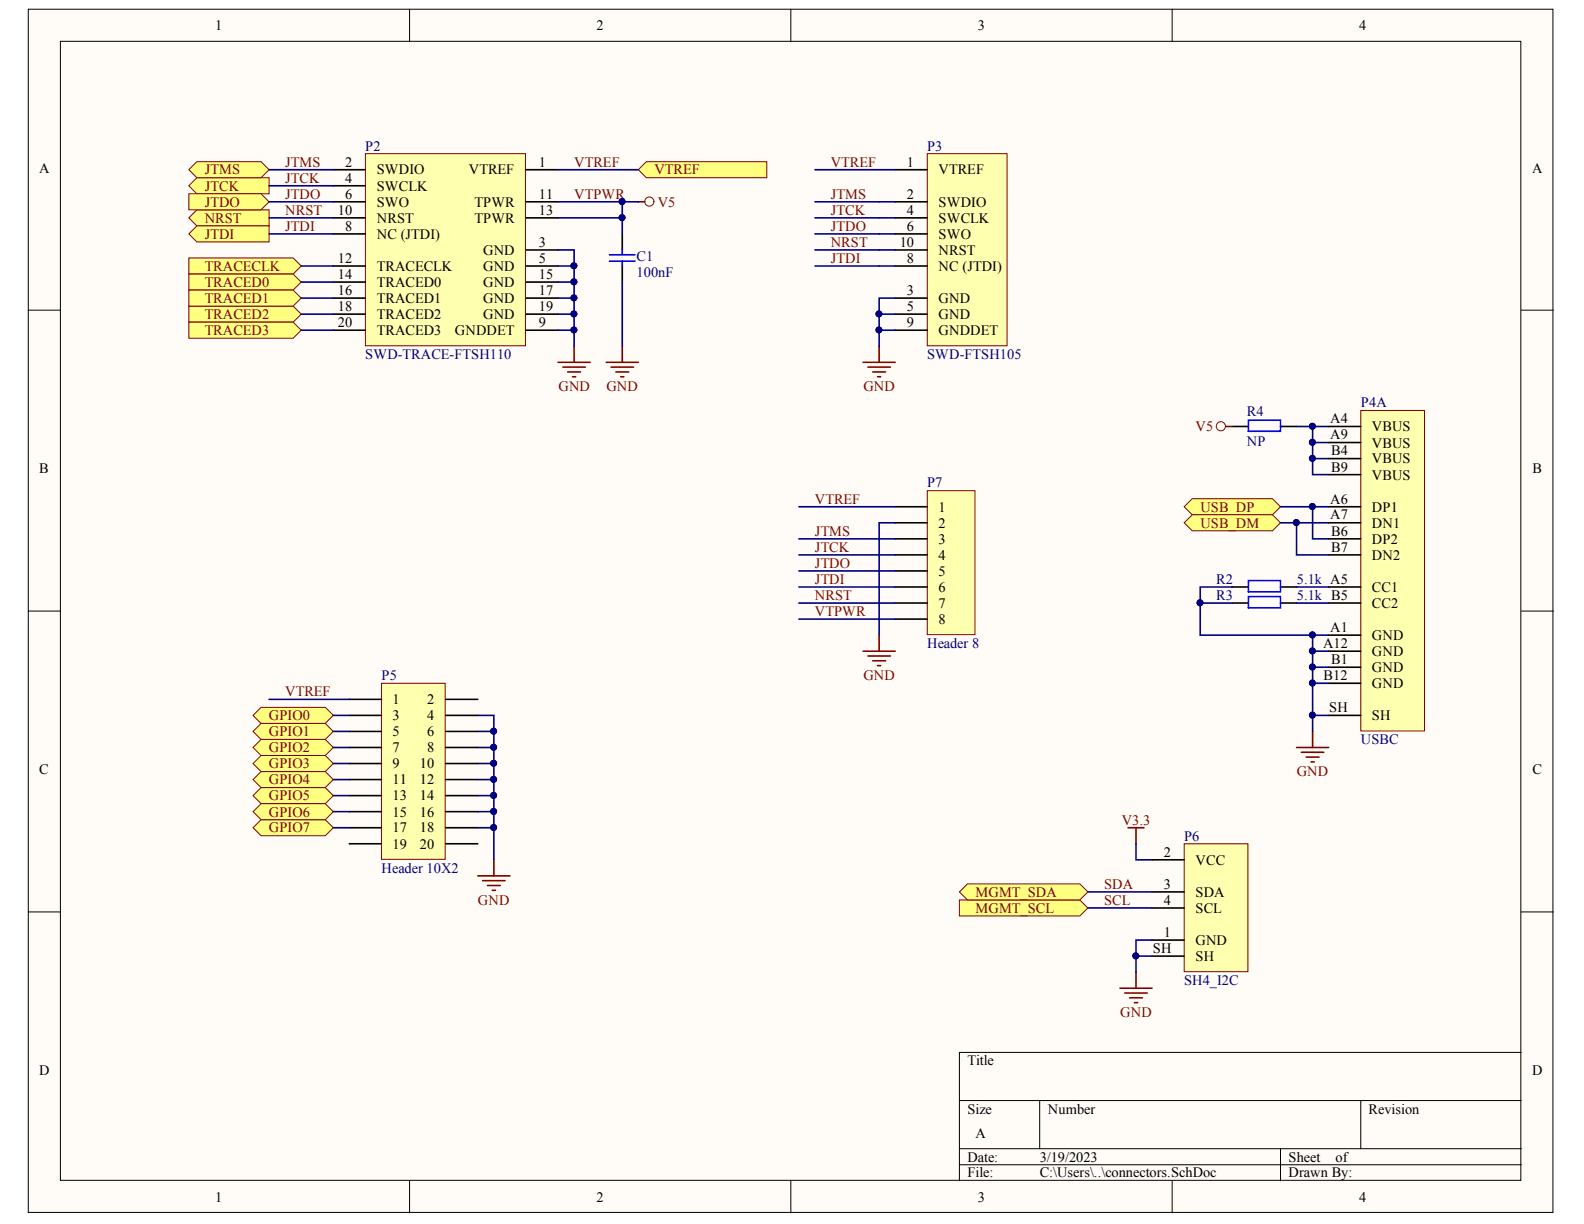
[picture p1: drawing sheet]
<svg xmlns="http://www.w3.org/2000/svg" width="279mm" height="216mm" viewBox="0 0 279 216" stroke-linecap="round" stroke-linejoin="round" font-family="sans-serif">
<g fill="#fffcf8" stroke="#000" stroke-width=".18">
<path d="M5 1.6h268.9v212.3h-268.9z"/>
<path d="M10.7 7.3h257.6v200.9h-257.6z"/>
</g>
<g fill="none" stroke="#000" stroke-width=".18">
<path d="M72.2 1.6v5.7M139.5 1.6v5.7M206.8 1.6v5.7M5 54.7h5.7M268.3 54.7h5.7M5 107.8h5.7M268.3 107.8h5.7M5 160.9h5.7M268.3 160.9h5.7M169.2 194.1h99.1M183.4 194.1v8.5M240 194.1v8.5"/>
<path d="M268.3 185.6h-99.1v22.7M72.2 208.3v5.6M139.5 208.3v5.6M169.2 202.6h99.1M169.2 205.4h99.1M206.8 208.3v5.6M225.9 202.6v5.7"/>
</g>
<g fill="#ffff80" stroke="#800000" stroke-width=".18">
<path d="M33.3 38.4l1.4-1.4h12.8v2.8h-12.8z" fill-rule="evenodd"/>
<path d="M33.3 32.8l1.4-1.4h12.8v2.8h-12.8z" fill-rule="evenodd"/>
<path d="M44.6 129l1.4-1.4h11.4l1.4 1.4-1.4 1.4h-11.4z" fill-rule="evenodd"/>
<path d="M33.3 34.2h12.7l1.5 1.4-1.5 1.4h-12.7z" fill-rule="evenodd"/>
<path d="M44.6 137.5l1.4-1.4h11.4l1.4 1.4-1.4 1.4h-11.4z" fill-rule="evenodd"/>
<path d="M44.6 134.7l1.4-1.4h11.4l1.4 1.4-1.4 1.4h-11.4z" fill-rule="evenodd"/>
<path d="M33.3 45.5h18.4l1.4 1.4-1.4 1.4h-18.4z" fill-rule="evenodd"/>
<path d="M33.3 48.3h18.4l1.4 1.5-1.4 1.4h-18.4z" fill-rule="evenodd"/>
<path d="M44.6 131.8l1.4-1.4h11.4l1.4 1.4-1.4 1.5h-11.4z" fill-rule="evenodd"/>
<path d="M44.6 140.3l1.4-1.4h11.4l1.4 1.4-1.4 1.5h-11.4z" fill-rule="evenodd"/>
<path d="M33.3 41.3l1.4-1.5h12.8v2.9h-12.8z" fill-rule="evenodd"/>
<path d="M44.6 146l1.4-1.4h11.4l1.4 1.4-1.4 1.4h-11.4z" fill-rule="evenodd"/>
<path d="M112.6 29.9l1.4-1.4h21.2v2.9h-21.2z" fill-rule="evenodd"/>
<path d="M44.6 126.2l1.4-1.4h11.4l1.4 1.4-1.4 1.4h-11.4z" fill-rule="evenodd"/>
<path d="M33.3 54h18.4l1.4 1.4-1.4 1.4h-18.4z" fill-rule="evenodd"/>
<path d="M33.3 56.8h18.4l1.4 1.4-1.4 1.5h-18.4z" fill-rule="evenodd"/>
<path d="M44.6 143.2l1.4-1.4h11.4l1.4 1.4-1.4 1.4h-11.4z" fill-rule="evenodd"/>
<path d="M169.2 158.7h21.3l1.4 1.5-1.4 1.4h-21.3z" fill-rule="evenodd"/>
<path d="M33.3 29.9l1.4-1.4h11.3l1.5 1.4-1.5 1.5h-11.3z" fill-rule="evenodd"/>
<path d="M33.3 51.2h18.4l1.4 1.4-1.4 1.4h-18.4z" fill-rule="evenodd"/>
<path d="M169.2 157.3l1.4-1.4h19.9l1.4 1.4-1.4 1.4h-19.9z" fill-rule="evenodd"/>
</g>
<path d="M240 72.4h11.3v56.5h-11.3z" fill="#ffffb0" stroke="#800000" stroke-width=".18"/>
<g fill="none" stroke="#000" stroke-width=".28">
<path d="M234.4 75.2h5.6M234.4 78.1h5.6M234.4 80.9h5.6M234.4 83.7h5.6M234.4 89.4h5.6M234.4 92.2h5.6M234.4 95h5.6M234.4 97.9h5.6M234.4 112h5.6M234.4 114.9h5.6M234.4 117.7h5.6M234.4 103.5h5.6"/>
<path d="M234.4 106.4h5.6M234.4 120.5h5.6M234.4 126.2h5.6"/>
</g>
<path d="M64.5 27.1h28.2v33.9h-28.2z" fill="#ffffb0" stroke="#800000" stroke-width=".18"/>
<g fill="none" stroke="#000" stroke-width=".28">
<path d="M58.8 29.9h5.7M58.8 32.8h5.7M58.8 35.6h5.7M58.8 38.4h5.7M92.8 29.9h5.6M92.8 35.6h5.6M92.8 38.4h5.6M58.8 46.9h5.7M58.8 58.2h5.7M58.8 49.8h5.7M58.8 52.6h5.7M58.8 55.4h5.7"/>
<path d="M58.8 41.3h5.7M92.8 44.1h5.6M92.8 46.9h5.6M92.8 58.2h5.6M92.8 49.8h5.6M92.8 52.6h5.6M92.8 55.4h5.6"/>
</g>
<path d="M163.6 27.1h14v33.9h-14z" fill="#ffffb0" stroke="#800000" stroke-width=".18"/>
<path d="M157.9 29.9h5.7M157.9 35.6h5.7M157.9 38.4h5.7M157.9 44.1h5.7M157.9 41.3h5.7M157.9 52.6h5.7M157.9 55.4h5.7M157.9 58.2h5.7M157.9 46.9h5.7" fill="none" stroke="#000" stroke-width=".28"/>
<path d="M228.7 131.8h5.7M229.5 132.7h4M230.4 133.5h2.3M231.2 134.4h.6M231.5 129v2.8" fill="none" stroke="#800000" stroke-width=".28"/>
<g fill="#ffff80" stroke="#800000" stroke-width=".18">
<path d="M208.9 89.4l1.4-1.4h14.1l1.5 1.4-1.5 1.4h-14.1z" fill-rule="evenodd"/>
<path d="M208.9 92.2l1.4-1.4h14.1l1.5 1.4-1.5 1.4h-14.1z" fill-rule="evenodd"/>
</g>
<path d="M109.8 41.3v2.8M109.8 46.9v2.9M217.4 103.5h2.8M217.4 106.4h2.8M225.9 103.5h2.8M225.9 106.4h2.8" fill="none" stroke="#000" stroke-width=".28"/>
<path d="M107.5 46.1h4.5M107.5 44.9h4.5M109.8 44.1v.8M109.8 46.1v.8M220.2 102.4h5.7v2h-5.7zM220.2 105.2h5.7v2h-5.7z" fill="none" stroke="#00f" stroke-width=".28"/>
<g fill="none" stroke="#800000" stroke-width=".28">
<path d="M112.6 35.6h1.1M98.4 63.9h5.7M99.3 64.8h4M100.1 65.6h2.3M101 66.5h.6M101.3 61.1v2.8M106.9 63.9h5.7M107.8 64.8h3.9M108.6 65.6h2.3M109.5 66.5h.5M109.8 61.1v2.8M152.2 63.9h5.7"/>
<path d="M153.1 64.8h4M153.9 65.6h2.3M154.8 66.5h.6M155.1 61.1v2.8"/>
</g>
<circle cx="114.5" cy="35.6" r=".81" fill="none" stroke="#800000" stroke-width=".18"/>
<path d="M208.9 148.8h11.2v22.6h-11.2z" fill="#ffffb0" stroke="#800000" stroke-width=".18"/>
<path d="M203.2 151.7h5.7M203.2 157.3h5.7M203.2 165.8h5.7M203.2 160.2h5.7M203.2 168.6h5.7" fill="none" stroke="#000" stroke-width=".28"/>
<path d="M199 146h2.8M200.4 146v2.8M197.5 174.3h5.7M198.4 175.2h4M199.2 176h2.3M200.1 176.9h.6M200.4 171.5v2.8" fill="none" stroke="#800000" stroke-width=".28"/>
<path d="M67.3 120.5h11.2v31.1h-11.2z" fill="#ffffb0" stroke="#800000" stroke-width=".18"/>
<g fill="none" stroke="#000" stroke-width=".28">
<path d="M217.4 75.2h2.8M225.9 75.2h2.8M61.6 123.4h5.7M61.6 126.2h5.7M61.6 129h5.7M61.6 131.8h5.7M61.6 134.7h5.7M61.6 137.5h5.7M78.6 123.4h5.7M78.6 126.2h5.7M78.6 129h5.7M78.6 131.8h5.7"/>
<path d="M78.6 134.7h5.7M78.6 137.5h5.7M61.6 140.3h5.7M61.6 143.2h5.7M61.6 146h5.7M61.6 148.8h5.7M78.6 140.3h5.7M78.6 143.2h5.7M78.6 146h5.7M78.6 148.8h5.7"/>
</g>
<path d="M216.2 75.2h1.2M84.3 154.5h5.6M85.1 155.3h4M86 156.2h2.2M86.8 157h.6M87.1 151.7v2.8" fill="none" stroke="#800000" stroke-width=".28"/>
<path d="M220.2 74.1h5.7v2h-5.7z" fill="none" stroke="#00f" stroke-width=".28"/>
<circle cx="215.3" cy="75.2" r=".81" fill="none" stroke="#800000" stroke-width=".18"/>
<path d="M163.6 86.6h8.4v25.3h-8.4z" fill="#ffffb0" stroke="#800000" stroke-width=".18"/>
<path d="M157.9 89.4h5.7M157.9 92.2h5.7M157.9 95h5.7M157.9 97.9h5.7M157.9 100.7h5.7M157.9 103.5h5.7M157.9 106.4h5.7M157.9 109.2h5.7" fill="none" stroke="#000" stroke-width=".28"/>
<path d="M152.2 114.9h5.7M153.1 115.7h4M153.9 116.6h2.3M154.8 117.4h.6M155.1 112v2.9" fill="none" stroke="#800000" stroke-width=".28"/>
<g fill="none" stroke="#000080" stroke-width=".28">
<path d="M47.5 38.4h11.3M47.5 35.6h11.3M47.5 32.8h11.3M47.5 29.9h11.3M98.4 35.6h11.4v2.8h-11.4M98.4 29.9h14.2M109.8 35.6h2.8M109.8 38.4v2.9M143.7 38.4h14.2M143.7 35.6h14.2M143.7 29.9h14.2M47.5 41.3h11.3"/>
<path d="M53.1 46.9h5.7M53.1 49.8h5.7M53.1 52.6h5.7M53.1 55.4h5.7M53.1 58.2h5.7M98.4 44.1h2.9v17M98.4 46.9h2.9M98.4 49.8h2.9M98.4 52.6h2.9M98.4 55.4h2.9M98.4 58.2h2.9M109.8 49.8v11.3"/>
<path d="M143.7 46.9h14.2M143.7 41.3h14.2M143.7 44.1h14.2M155.1 55.4h2.8M155.1 58.2h2.8M157.9 52.6h-2.8v8.5M228.7 75.2h2.8v8.5h2.9M231.5 75.2h2.9M231.5 78.1h2.9M140.9 97.9h17M140.9 95h17M140.9 89.4h17"/>
<path d="M157.9 92.2h-2.8v19.8M225.9 89.4h8.5M225.9 92.2h8.5M228.7 92.2v5.7h5.7M231.5 89.4v5.6h2.9M231.5 80.9h2.9M140.9 103.5h17M140.9 106.4h17M140.9 109.2h17M140.9 100.7h17M211.7 106.4h5.7M217.4 103.5h-5.7v8.5h19.8"/>
<path d="M228.7 103.5h5.7M228.7 106.4h5.7M231.5 114.9h2.9M231.5 117.7h2.9M234.4 112h-2.9v17M47.5 123.4h14.1M58.8 126.2h2.8M58.8 129h2.8M58.8 131.8h2.8M58.8 134.7h2.8M58.8 137.5h2.8M84.3 137.5h2.8v2.8"/>
<path d="M84.3 134.7h2.8v2.8M84.3 131.8h2.8v2.9M84.3 129h2.8v2.8M84.3 126.2h2.8v2.8M231.5 120.5h2.9M231.5 126.2h2.9M58.8 140.3h2.8M58.8 143.2h2.8M58.8 146h2.8M84.3 146h2.8v5.7M84.3 143.2h2.8v2.8M84.3 140.3h2.8v2.9"/>
<path d="M191.9 157.3h11.3M200.4 148.8v2.9h2.8M191.9 160.2h11.3M200.4 168.6h2.8M203.2 165.8h-2.8v5.7"/>
</g>
<g fill="#000080" stroke="#000080" stroke-width=".18">
<circle cx="231.5" cy="114.8" r=".52"/>
<circle cx="231.5" cy="117.6" r=".52"/>
<circle cx="231.5" cy="120.5" r=".52"/>
<circle cx="231.5" cy="126.1" r=".52"/>
<circle cx="231.5" cy="89.3" r=".52"/>
<circle cx="228.7" cy="92.2" r=".52"/>
<circle cx="231.5" cy="112" r=".52"/>
<circle cx="211.7" cy="106.3" r=".52"/>
<circle cx="155" cy="55.4" r=".52"/>
<circle cx="155" cy="58.2" r=".52"/>
<circle cx="101.2" cy="46.9" r=".52"/>
<circle cx="101.2" cy="49.7" r=".52"/>
<circle cx="101.2" cy="52.5" r=".52"/>
<circle cx="101.2" cy="55.4" r=".52"/>
<circle cx="101.2" cy="58.2" r=".52"/>
<circle cx="109.7" cy="38.4" r=".52"/>
<circle cx="109.7" cy="35.6" r=".52"/>
<circle cx="200.3" cy="168.6" r=".52"/>
<circle cx="87.1" cy="146" r=".52"/>
<circle cx="87.1" cy="143.1" r=".52"/>
<circle cx="87.1" cy="140.3" r=".52"/>
<circle cx="87.1" cy="137.5" r=".52"/>
<circle cx="87.1" cy="134.6" r=".52"/>
<circle cx="87.1" cy="131.8" r=".52"/>
<circle cx="87.1" cy="129" r=".52"/>
<circle cx="231.5" cy="75.2" r=".52"/>
<circle cx="231.5" cy="78" r=".52"/>
<circle cx="231.5" cy="80.8" r=".52"/>
</g>
<g font-size="2.5">
<text x="38" y="5.3">1</text>
<text x="105.2" y="5.3">2</text>
<text x="172.5" y="5.3">3</text>
<text x="239.7" y="5.3">4</text>
<text x="60.9" y="29.4">2</text>
<text x="95" y="29.4">1</text>
<text x="160" y="29.4">1</text>
<text x="6.9" y="30.4">A</text>
<text x="60.9" y="32.2">4</text>
<text x="60.9" y="35.1">6</text>
<text x="66.5" y="30.8">SWDIO</text>
<text x="66.5" y="33.6">SWCLK</text>
<text x="82.7" y="30.8">VTREF</text>
<text x="95" y="35.1">11</text>
<text x="160" y="35.1">2</text>
<text x="165.6" y="30.8">VTREF</text>
<text x="270.2" y="30.4">A</text>
<text x="59.6" y="37.9">10</text>
<text x="60.9" y="40.7">8</text>
<text x="66.5" y="36.4">SWO</text>
<text x="66.5" y="39.3">NRST</text>
<text x="83.7" y="36.4">TPWR</text>
<text x="83.7" y="39.3">TPWR</text>
<text x="95" y="37.9">13</text>
<text x="160" y="37.9">4</text>
<text x="160" y="40.7">6</text>
<text x="165.6" y="36.4">SWDIO</text>
<text x="165.6" y="39.3">SWCLK</text>
<text x="59.6" y="46.3">12</text>
<text x="66.5" y="47.8">TRACECLK</text>
<text x="66.5" y="42.1">NC (JTDI)</text>
<text x="85.2" y="45">GND</text>
<text x="85.2" y="47.8">GND</text>
<text x="95" y="43.5">3</text>
<text x="95" y="46.3">5</text>
<text x="158.7" y="43.5">10</text>
<text x="160" y="46.3">8</text>
<text x="165.6" y="45">NRST</text>
<text x="165.6" y="42.1">SWO</text>
<text x="165.6" y="47.8">NC (JTDI)</text>
<text x="59.6" y="49.2">14</text>
<text x="59.6" y="52">16</text>
<text x="66.5" y="50.6">TRACED0</text>
<text x="66.5" y="53.4">TRACED1</text>
<text x="85.2" y="50.6">GND</text>
<text x="85.2" y="53.4">GND</text>
<text x="95" y="49.2">15</text>
<text x="95" y="52">17</text>
<text x="160" y="52">3</text>
<text x="165.6" y="53.4">GND</text>
<text x="59.6" y="54.9">18</text>
<text x="59.6" y="57.7">20</text>
<text x="66.5" y="56.3">TRACED2</text>
<text x="66.5" y="59.1">TRACED3</text>
<text x="80.2" y="59.1">GNDDET</text>
<text x="85.2" y="56.3">GND</text>
<text x="95" y="57.7">9</text>
<text x="95" y="54.9">19</text>
<text x="160" y="54.9">5</text>
<text x="160" y="57.7">9</text>
<text x="165.6" y="56.3">GND</text>
<text x="165.6" y="59.1">GNDDET</text>
<text x="234.6" y="74.6">A4</text>
<text x="234.6" y="77.5">A9</text>
<text x="242" y="76.1">VBUS</text>
<text x="6.9" y="83.5">B</text>
<text x="234.8" y="80.3">B4</text>
<text x="234.8" y="83.2">B9</text>
<text x="242" y="79">VBUS</text>
<text x="242" y="81.7">VBUS</text>
<text x="270.3" y="83.5">B</text>
<text x="234.6" y="88.8">A6</text>
<text x="242" y="84.6">VBUS</text>
<text x="165.6" y="90.3">1</text>
<text x="165.6" y="93.1">2</text>
<text x="165.6" y="95.9">3</text>
<text x="234.6" y="91.6">A7</text>
<text x="234.8" y="94.5">B6</text>
<text x="242" y="90.3">DP1</text>
<text x="242" y="93.1">DN1</text>
<text x="242" y="95.9">DP2</text>
<text x="165.6" y="98.7">4</text>
<text x="165.6" y="101.6">5</text>
<text x="234.8" y="97.3">B7</text>
<text x="242" y="98.7">DN2</text>
<text x="165.6" y="104.4">6</text>
<text x="165.6" y="107.3">7</text>
<text x="242" y="104.4">CC1</text>
<text x="242" y="107.3">CC2</text>
<text x="165.6" y="110.1">8</text>
<text x="234.6" y="111.5">A1</text>
<text x="242" y="112.9">GND</text>
<text x="233.4" y="114.3">A12</text>
<text x="233.5" y="119.9">B12</text>
<text x="234.8" y="117.2">B1</text>
<text x="242" y="115.7">GND</text>
<text x="242" y="118.6">GND</text>
<text x="69.3" y="124.2">1</text>
<text x="75.3" y="124.2">2</text>
<text x="234.5" y="125.6">SH</text>
<text x="242" y="121.4">GND</text>
<text x="69.3" y="127">3</text>
<text x="69.3" y="129.8">5</text>
<text x="75.3" y="127">4</text>
<text x="75.3" y="129.8">6</text>
<text x="242" y="127">SH</text>
<text x="6.9" y="136.6">C</text>
<text x="69.3" y="132.7">7</text>
<text x="69.3" y="135.5">9</text>
<text x="74.1" y="135.5">10</text>
<text x="75.3" y="132.7">8</text>
<text x="270.3" y="136.6">C</text>
<text x="69.3" y="138.4">11</text>
<text x="69.3" y="141.2">13</text>
<text x="74.1" y="138.4">12</text>
<text x="74.1" y="141.2">14</text>
<text x="69.3" y="144">15</text>
<text x="69.3" y="146.8">17</text>
<text x="69.3" y="149.7">19</text>
<text x="74.1" y="144">16</text>
<text x="74.1" y="146.8">18</text>
<text x="74.1" y="149.7">20</text>
<text x="205.3" y="151.1">2</text>
<text x="210.9" y="152.5">VCC</text>
<text x="205.3" y="156.8">3</text>
<text x="205.3" y="159.6">4</text>
<text x="210.9" y="158.2">SDA</text>
<text x="210.9" y="161">SCL</text>
<text x="205.3" y="165.3">1</text>
<text x="210.9" y="166.7">GND</text>
<text x="203.4" y="168.1">SH</text>
<text x="210.9" y="169.5">SH</text>
<text x="6.9" y="189.7">D</text>
<text x="170.6" y="187.9">Title</text>
<text x="270.2" y="189.7">D</text>
<text x="170.6" y="196.4">Size</text>
<text x="184.8" y="196.4">Number</text>
<text x="241.4" y="196.4">Revision</text>
<text x="172.1" y="200.7">A</text>
<text x="170.6" y="204.9">Date:</text>
<text x="170.6" y="207.7">File:</text>
<text x="183.4" y="204.9">3/19/2023</text>
<text x="183.4" y="207.7">C:\Users\..\connectors.SchDoc</text>
<text x="227.3" y="204.9">Sheet</text>
<text x="227.3" y="207.7">Drawn By:</text>
<text x="235.6" y="204.9">of</text>
<text x="38" y="212">1</text>
<text x="105.2" y="212">2</text>
<text x="172.5" y="212">3</text>
<text x="239.7" y="212">4</text>
</g>
<g font-size="2.5" fill="#800000">
<text x="50.3" y="29.4">JTMS</text>
<text x="101.3" y="29.4">VTREF</text>
<text x="146.5" y="29.4">VTREF</text>
<text x="36.1" y="33.6">JTCK</text>
<text x="36.1" y="30.8">JTMS</text>
<text x="50.3" y="32.2">JTCK</text>
<text x="50.3" y="35.1">JTDO</text>
<text x="101.3" y="35.1">VTPWR</text>
<text x="115.4" y="30.8">VTREF</text>
<text x="146.5" y="35.1">JTMS</text>
<text x="36.1" y="39.3">NRST</text>
<text x="36.1" y="36.4">JTDO</text>
<text x="50.3" y="37.9">NRST</text>
<text x="50.3" y="40.7">JTDI</text>
<text x="116" y="36.4">V5</text>
<text x="146.5" y="37.9">JTCK</text>
<text x="146.5" y="40.7">JTDO</text>
<text x="36.1" y="47.8">TRACECLK</text>
<text x="36.1" y="42.1">JTDI</text>
<text x="146.5" y="43.5">NRST</text>
<text x="146.5" y="46.3">JTDI</text>
<text x="36.1" y="50.6">TRACED0</text>
<text x="36.1" y="53.4">TRACED1</text>
<text x="36.1" y="56.3">TRACED2</text>
<text x="36.1" y="59.1">TRACED3</text>
<text x="98.5" y="69">GND</text>
<text x="107" y="69">GND</text>
<text x="152.3" y="69">GND</text>
<text x="210.9" y="76.1">V5</text>
<text x="143.7" y="88.8">VTREF</text>
<text x="143.7" y="94.5">JTMS</text>
<text x="211.7" y="90.3">USB_DP</text>
<text x="211.7" y="93.1">USB_DM</text>
<text x="143.7" y="97.3">JTCK</text>
<text x="143.7" y="100.2">JTDO</text>
<text x="143.7" y="105.8">NRST</text>
<text x="143.7" y="103">JTDI</text>
<text x="143.7" y="108.6">VTPWR</text>
<text x="152.3" y="119.9">GND</text>
<text x="50.3" y="122.8">VTREF</text>
<text x="47.4" y="129.8">GPIO1</text>
<text x="47.4" y="127">GPIO0</text>
<text x="47.4" y="135.5">GPIO3</text>
<text x="47.4" y="132.7">GPIO2</text>
<text x="228.7" y="136.9">GND</text>
<text x="47.4" y="138.4">GPIO4</text>
<text x="47.4" y="141.2">GPIO5</text>
<text x="47.4" y="146.8">GPIO7</text>
<text x="47.4" y="144">GPIO6</text>
<text x="197.9" y="145.5">V3.3</text>
<text x="84.3" y="159.6">GND</text>
<text x="172.1" y="161">MGMT_SCL</text>
<text x="172.1" y="158.2">MGMT_SDA</text>
<text x="194.7" y="156.8">SDA</text>
<text x="194.7" y="159.6">SCL</text>
<text x="197.6" y="179.5">GND</text>
</g>
<g font-size="2.5" fill="#000080">
<text x="64.4" y="26.5">P2</text>
<text x="163.5" y="26.5">P3</text>
<text x="112.3" y="46.1">C1</text>
<text x="112.3" y="48.9">100nF</text>
<text x="64.4" y="63.3">SWD-TRACE-FTSH110</text>
<text x="163.5" y="63.3">SWD-FTSH105</text>
<text x="240.1" y="71.9">P4A</text>
<text x="219.9" y="73.3">R4</text>
<text x="219.9" y="78.6">NP</text>
<text x="163.5" y="86">P7</text>
<text x="214.5" y="103">R2</text>
<text x="214.5" y="105.8">R3</text>
<text x="228.7" y="103">5.1k A5</text>
<text x="228.7" y="105.8">5.1k B5</text>
<text x="67.3" y="119.9">P5</text>
<text x="163.5" y="114.3">Header 8</text>
<text x="240.1" y="131.3">USBC</text>
<text x="208.9" y="148.3">P6</text>
<text x="67.3" y="153.9">Header 10X2</text>
<text x="208.9" y="173.8">SH4_I2C</text>
</g>
</svg>
